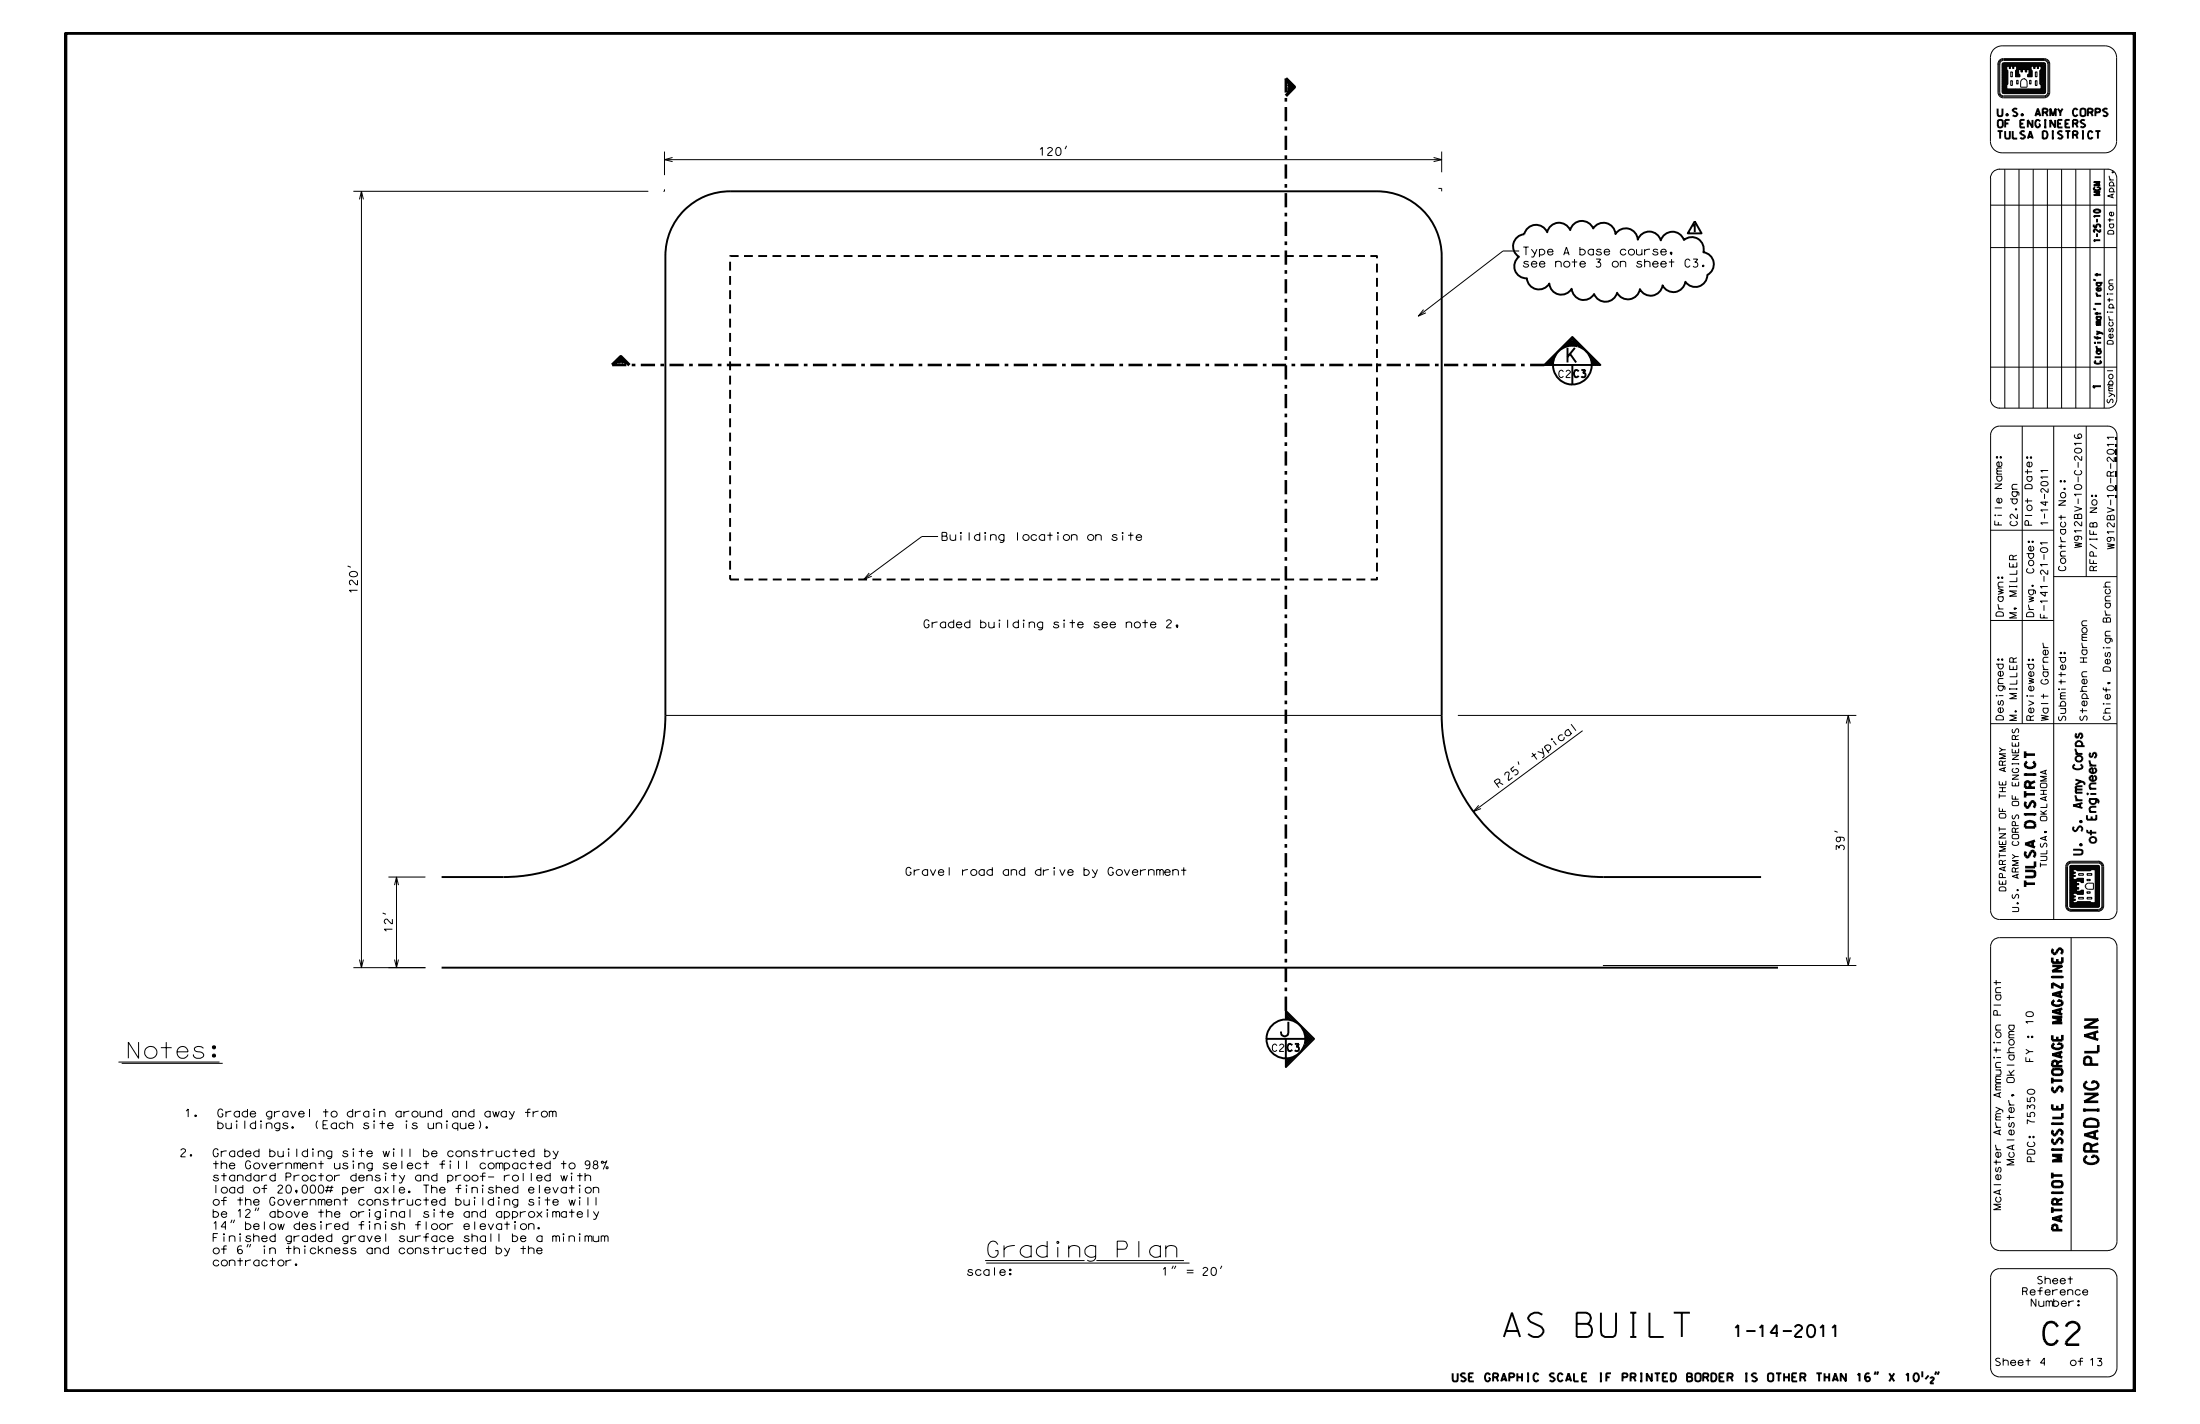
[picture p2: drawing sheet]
<svg xmlns="http://www.w3.org/2000/svg" width="432mm" height="279mm" viewBox="0 0 432 279" stroke-linecap="round" stroke-linejoin="round" font-family="sans-serif">
<g fill="none" stroke="#000" stroke-width=".2">
<path d="M392.1 18.1h.1M392.1 18.1a1.07 1.07 0 0 0 1.1 1.1h8M392.3 18.1h.1M392.3 18.1a.93 .93 0 0 0 .9 .9h8a.9 .9 0 0 0 .9-.9M392.5 18.1a.71 .71 0 0 0 .7 .7h8M392.5 18.1h.1M393 18.1h.1M393 18.1l.3 .3h7.9l.3-.3M393 12.6v5.5M393.2 12.3h8M393.2 12.3l-.2 .3M393.4 12.3l-.4 .4"/>
<path d="M393.5 12.3l-.5 .6M393.7 12.3l-.7 .7M393.8 12.3l-.8 .9M393.9 17.4l-.9 .9M393.9 13h.5v.4h.2v-.4h.4v.4h.3v-.4h.5v.7l-.2 .2v1.2h.9v-.4l-.3-.2v-.8h.5v.4h.2v-.4h.6v.4h.3v-.4h.5v.8l-.3 .2v.4h.9v-1.2l-.3-.2v-.7h.6v.4h.2v-.4h.5v.4h.2v-.4h.5v.7l-.2 .2v2.6l.2 .2v.8h-6.7v-.8l.2-.2v-2.6l-.2-.2zM393.9 17.3l-.9 .9M393.9 17.1l-.9 .9M393.9 17l-.9 .9M393.9 16.9l-.9 .9M393.9 16.7l-.9 .9M393.9 13.6l-.9 .9M393.9 13.5l-.9 .9"/>
<path d="M393.9 13.3l-.9 .9M393.9 13.2l-.9 .9M393.9 13.1l-.9 .9M393.9 13.7l-.9 .9M393.9 12.3l-.9 1M393.9 17.5l-.8 .8M394 13.8l-1 1M394.1 13.8l-1.1 1.1M394.1 17.5l-.9 .8M394.1 16.4l-1.1 1.1M394.1 16.2l-1.1 1.2M394.1 16.1l-1.1 1.1"/>
<path d="M394.1 16l-1.1 1.1M394.1 15.8l-1.1 1.2M394.1 15.7l-1.1 1.1M394.1 15.6l-1.1 1.1M394.1 15.4l-1.1 1.1M394.1 15.3l-1.1 1.1M394.1 15.2l-1.1 1.1M394.1 15l-1.1 1.1M394.1 14.9l-1.1 1.1M394.1 14.7l-1.1 1.2M394.1 14.6l-1.1 1.1M394.1 14.5l-1.1 1.1"/>
<path d="M394.1 14.3l-1.1 1.2M394.1 14.2l-1.1 1.1M394.1 14.1l-1.1 1.1M394.1 13.9l-1.1 1.2M394.1 12.3l-1.1 1.1M394.2 12.3l-1.2 1.2M394.2 17.5l-.9 .9M394.3 12.3l-1.3 1.4M394.4 17.5l-.9 .9M394.5 17.5l-.9 .9M394.5 12.3l-1.5 1.5M394.6 13.3l-.2 .1"/>
<path d="M394.6 13.2l-.2 .2M394.6 12.3l-.7 .7M394.6 17.5l-.9 .9M394.7 15.8h.3v1h-.3zM394.7 14.1h.3v1h-.3zM394.8 12.3l-.7 .7M394.8 17.5l-.9 .9M394.9 12.3l-.7 .7M394.9 17.5l-.9 .9M395 17.5l-.9 .9M395 12.3l-.6 .7M395.1 12.3l-.7 .8"/>
<path d="M395.2 17.5l-.9 .9M395.3 13.3l-.2 .1M395.3 13.2l-.3 .2M395.3 13l-.3 .2M395.3 12.3l-.9 .9M395.3 17.5l-.9 .9M395.4 12.3l-.6 .7M395.4 17.5l-.9 .9M395.6 12.3l-.7 .7M395.6 17.5l-.9 .9M395.7 17.5l-.9 .9M395.7 12.3l-.7 .7"/>
<path d="M395.8 15.8h.3v.7h-.3zM395.9 17.5l-.9 .9M395.9 12.3l-.9 .8M396 12.3l-.7 .7M396 17.5l-.9 .9M396.1 12.3l-.7 .7M396.1 17.5l-.9 .9M396.2 14.4l-.6 .6M396.2 14.3l-.6 .6M396.2 14.1l-.6 .6M396.2 14l-.6 .6M396.2 13.8l-.6 .7"/>
<path d="M396.2 13.7l-.6 .6M396.2 17.5l-.8 .9M396.2 14.5l-.5 .6M396.2 12.3l-.6 .7M396.3 14.5l-.5 .6M396.4 12.3l-.7 .7M396.4 14.6l-.4 .5M396.4 17.5l-.9 .9M396.5 14.9l-.3 .2M396.5 15l-.2 .1M396.5 14.7l-.4 .4M396.5 17.5l-.9 .9"/>
<path d="M396.5 12.3l-.7 .7M396.6 16.1h.1M396.7 12.3l-.9 .9M396.7 17.5l-.9 .9M396.8 12.3l-1 1M396.8 17.5l-.9 .9M396.9 12.3l-1.1 1.1M396.9 13.9l-.1 .2M396.9 17.5l-.9 .9M396.9 14.1h.1M396.9 13.8l-.2 .3M397.1 12.3l-1.3 1.2"/>
<path d="M397.1 17.5l-.9 .9M397.2 12.3l-1.6 1.6M397.2 15.5a.72 .72 0 0 0-.6 .6v1h1.3v-1M397.2 15.5a.72 .72 0 0 1 .7 .6M397.2 17.5l-.9 .9M397.2 15.4h.1M397.3 12.3l-1.7 1.8M397.3 17.5l-.8 .9M397.5 17.5l-.9 .9M397.5 12.3l-1.9 1.9M397.6 17.5l-.9 .9M397.6 12.3l-1.3 1.4"/>
<path d="M397.8 12.3l-1.4 1.4M397.8 17.5l-1 .9M397.8 13.9l-.2 .2M397.8 14l-.1 .1M397.8 13.8l-.3 .2M397.9 16.1h.1M397.9 12.3l-1.4 1.4M397.9 17.5l-.9 .9M398 12.3l-1.3 1.4M398 17.5l-.9 .9M398 14.6v.1M398.1 12.3l-1.4 1.5"/>
<path d="M398.2 17.5l-.9 .9M398.3 12.3l-1.6 1.6M398.3 17.5l-.9 .9M398.4 15.8h.2v.7h-.2zM398.4 12.3l-1.3 1.4M398.5 17.5l-1 .9M398.6 12.3l-1.4 1.4M398.6 17.5l-.9 .9M398.6 13.2l-.4 .5M398.6 13.6l-.3 .4M398.6 13.5l-.3 .4M398.6 13.3l-.3 .4"/>
<path d="M398.6 13.1l-.6 .6M398.7 13.7l-.4 .4M398.7 17.5l-.9 .9M398.7 12.3l-1.3 1.4M398.7 13.8l-.4 .5M398.8 13.8l-.5 .6M398.9 14.7l-.4 .4M398.9 14.2l-.9 .9M398.9 12.3l-1.4 1.4M398.9 14.9l-.2 .2M398.9 17.5l-.9 .9M398.9 14.1l-.9 .9"/>
<path d="M398.9 13.9l-.9 .9M398.9 14.3l-.8 .8M398.9 15l-.1 .1M398.9 14.5l-.6 .6M398.9 14.6l-.5 .5M399 12.3l-1.5 1.5M399 17.5l-.9 .9M399.1 12.3l-1.6 1.6M399.1 17.5l-.9 .9M399.2 12.3l-1.3 1.4M399.3 17.5l-.9 .9M399.4 12.3l-.7 .7"/>
<path d="M399.4 17.5l-.9 .9M399.4 13.2l-.2 .2M399.4 13.1l-.2 .2M399.5 14.1h.3v1h-.3zM399.5 15.8h.3v1h-.3zM399.5 12.3l-.6 .7M399.5 17.5l-.9 .9M399.7 12.3l-.7 .7M399.7 17.5l-.9 .9M399.8 12.3l-.7 .7M399.8 17.5l-.9 .9M399.9 12.3l-.7 .8"/>
<path d="M399.9 17.5l-.9 .9M400 12.3l-.8 .9M400.1 17.5l-.9 .9M400.1 13.2l-.2 .2M400.1 13.1l-.2 .2M400.1 13.4h-.1M400.2 12.3l-.7 .7M400.2 17.5l-.9 .9M400.3 12.3l-.6 .7M400.3 17.5l-.8 .9M400.5 17.5l-.9 .9M400.5 12.3l-.7 .7"/>
<path d="M400.6 12.3l-.7 .8M400.7 12.3l-.8 .9M400.9 12.3l-.7 .7M401 12.3l-.7 .7M401.1 12.3l-.6 .7M401.2 12.3l.3 .3v5.5M401.2 12.3h.1M401.2 11.7h-8a.87 .87 0 0 0-.9 .9v5.5M401.2 11.9h-8a.71 .71 0 0 0-.7 .7v5.5M401.2 11.5h-8a1.04 1.04 0 0 0-1.1 1.1v5.5M401.2 11.7a.9 .9 0 0 1 .9 .9M401.2 11.9a.77 .77 0 0 1 .8 .7l-.1 5.5a.71 .71 0 0 1-.7 .7"/>
<path d="M401.2 11.5a1.07 1.07 0 0 1 1.1 1.1M401.2 11.7h.1M401.2 11.9h.1M401.2 11.5h.1M401.2 18.8h.1M401.2 19.2h.1M401.2 12.3l-.6 .7M401.4 12.3l-.8 .8M401.4 12.4l-.8 .9M401.5 18.1h.1M401.5 17.7l-.7 .7M401.5 17l-1.4 1.4"/>
<path d="M401.5 17.1l-1.2 1.3M401.5 16.6l-1.8 1.8M401.5 16.5l-.9 .9M401.5 16.3l-.9 .9M401.5 16.2l-.9 .9M401.5 16.1l-.9 .8M401.5 15.9l-.9 .9M401.5 15.5l-1.1 1M401.5 12.7l-.9 .8M401.5 12.5l-.9 .9M401.5 17.3l-1.1 1.1M401.5 15.8l-.9 .9"/>
<path d="M401.5 17.8l-.6 .6M401.5 16.7l-1.7 1.7M401.5 18l-.4 .4M401.5 17.4l-1 1M401.5 15.7l-1 .9M401.5 15.4l-1.1 1.1M401.5 15.2l-1.1 1.2M401.5 15.1l-1.1 1.1M401.5 15l-1.1 1.1M401.5 14.9l-1.1 1M401.5 14.7l-1.1 1.1M401.5 14.6l-1.1 1.1"/>
<path d="M401.5 14.4l-1.1 1.2M401.5 14.3l-1.1 1.1M401.5 14.1l-1.1 1.2M401.5 14l-1.1 1.1M401.5 13.9l-1.1 1.1M401.5 13.7l-1.1 1.2M401.5 13.6l-1.1 1.1M401.5 13.5l-1.1 1.1M401.5 13.3l-1.1 1.2M401.5 13.2l-1.1 1.1M401.5 13.1l-1.1 1.1M401.5 12.9l-1.1 1.1"/>
<path d="M401.5 12.8l-1.1 1.1M401.5 17.5l-.8 .9M401.5 18.1l-.3 .3M401.5 16.9l-1.5 1.5M402.1 18.1h.1M402.1 12.6h.1M402.1 12.6v5.5M402.3 12.6h.1M402.3 18.1h.1M402.3 18.1a1.1 1.1 0 0 1-1.1 1.1M402.3 12.6v5.5M69.4 37.5h57.8"/>
<path d="M70.6 39.1l.3-1.6 .4 1.6M70.9 37.5v152.4M130.4 29.7v4.7M130.4 37.1v.4h-.2M130.4 31.3h152.6M132 30.9l-1.6 .4 1.6 .4M209.3 28.6l-.2 .6M281.4 30.9l1.6 .4-1.6 .4M282.3 37h.7v.5M283 29.7v4.1M390.7 27.7v-16.4a2.29 2.29 0 0 1 2.3-2.3h20.2a2.29 2.29 0 0 1 2.2 2.3v16.4M390.7 34.9v43.5"/>
<path d="M392.4 33.2h21.4M392.5 33.2a1.81 1.81 0 0 0-1.8 1.8M393.5 33.2v46.9M396.3 33.2v46.9M399.1 33.2v46.9M401.8 33.2v46.9M404.6 33.2v46.9M407.4 33.2v46.9M410.2 33.2v46.9M413 33.2v46.9M415.4 27.7a2.29 2.29 0 0 1-2.2 2.3h-20.2a2.29 2.29 0 0 1-2.3-2.3M415.5 35v43.3a1.75 1.75 0 0 1-1.8 1.8h-21.3"/>
<path d="M298.2 49.2h-3.2l-16.6 12.8M390.7 48.6h24.8M390.7 40.3h24.8M279.4 60.7l-1 1.3 1.5-.6M390.7 78.3a1.81 1.81 0 0 0 1.8 1.8M390.7 72h24.8M396.9 83.6v58.4M400.6 94.7l.5-.2a.6 .6 0 0 1 .9 .5 .87 .87 0 0 1-1.4 0zM401.3 96.9v1M401.5 99.2h.1M401.5 98.4v.8M402 98.5h-1.5l1 .7"/>
<path d="M402 95.8v.8h-.3l-.6-.7a.36 .36 0 0 0-.5 .2 .36 .36 0 0 0 .3 .5M402 93.6h-1.5l.4 .3M402 92.3h-1.5l.4 .3M403.1 83.6v96.8M409.5 83.6v29.5M413.7 83.6a1.81 1.81 0 0 1 1.8 1.8v93.2a1.75 1.75 0 0 1-1.8 1.8M413.7 83.6h-21.2a1.81 1.81 0 0 0-1.8 1.8v93.2a1.75 1.75 0 0 0 1.8 1.8h21.2M68.2 111.1l.7 .2M170.6 112.4l-1 1.3 1.5-.6M184.1 105.3h-3.2l-11.3 8.4M390.7 104h12.4M401.3 100.8v.9"/>
<path d="M402 102.6h-1.5l.4 .3M402 100h-1.5l.4 .4M403.1 113.1h12.4M412.8 115.2h1.4M414.2 114.2l-.9 .1-.1 .5 .2 .4M390.7 121.7h12.4M412.8 139.9h1.4M412.8 127l.2 .1-.1 .1zM412.9 138v.2l-.1-.1zM412.9 134.9v.5h1.3M412.9 127h.1M412.9 131a1.01 1.01 0 0 1 1.3 .2v.5h-1.4z"/>
<path d="M412.9 121.3h.4l.2 .1a.42 .42 0 0 1 .3-.2 .42 .42 0 0 1 .4 .2v.7h-1.4zM413.3 138.1h.9M413.3 127.1h.9M413.4 134.9v.9M413.5 121.4v.7M414.2 139h-.9a.54 .54 0 0 0 .1 .9M130.6 140.4h152.4M286.1 140.4h78.2M290.2 158l-1 1.2 1.5-.6M310.6 143.4l-21.4 15.8M362.4 142l.4-1.6 .3 1.6M362.8 140.4v49"/>
<path d="M390.7 142h24.8M413.1 140.4l-.3 .4a.77 .77 0 0 0 .7 .5 .77 .77 0 0 0 .7-.5l-.3-.4M75.1 179.1l.6 .3M76.2 172.1h7.3M77.4 173.7l.4-1.6 .4 1.6M77.8 172.1v17.8M360 163.1l.7 .2M405.4 177.8a1.03 1.03 0 0 0 1.1 1h5.3M405.4 170v7.8M405.4 170h.1M405.5 177.8h-.1M405.6 177.8a.87 .87 0 0 0 .9 .8"/>
<path d="M405.6 170v7.8M405.6 170h.1M405.6 177.8h.1M405.8 177.8a.68 .68 0 0 0 .7 .6h5.3a.68 .68 0 0 0 .7-.6M405.8 170v7.8M405.8 170h.1M405.8 177.8h.1M406.2 170.1h.1M406.2 177.7h.1M406.2 177.7l.3 .3M406.3 177.6l.3 .4M406.3 171.9l1.2 1.3"/>
<path d="M406.3 172.3l1.2 1.3M406.3 172.5l1.2 1.3M406.3 172.6l1.2 1.3M406.3 172.7l1.2 1.3M406.3 172.9l1.5 1.5M406.3 173l1.4 1.4M406.3 173.2l1.2 1.4M406.3 173.4l1.2 1.3M406.3 173.5l1.2 1.3M406.3 173.7l1.8 1.8M406.3 174.3l.9 1M406.3 175.2l.7 .8"/>
<path d="M406.3 175.9l.7 .8M406.3 176.6l1.4 1.4M406.3 177.1l.9 .9M406.3 170.1v7.6M406.3 170.6l.7 .7M406.3 171.3l.7 .7M406.3 174.2l1 1.1M406.3 177l1 1M406.3 177.5l.5 .5M406.3 172.2l1.3 1.4M406.3 173.9l1.5 1.6M406.3 174.1l1.2 1.2"/>
<path d="M406.3 176.8l1.2 1.2M406.3 174.6l.6 .7M406.3 177.3l.6 .7M406.3 172.1l1.5 1.5M406.3 170l.6 .6M406.3 170.1l.6 .6M406.3 170.2l.6 .7M406.3 170.4l.6 .6M406.3 170.5l.8 .8M406.3 170.8l.6 .6M406.3 170.9l.6 .7M406.3 171l.6 .7"/>
<path d="M406.3 171.2l.8 .8M406.3 171.4l.6 .6M406.3 171.6l.6 .6M406.3 171.7l.6 .6M406.3 171.8l.6 .7M406.3 174.7l.6 .7M406.3 174.8l.6 .7M406.3 175l.6 .6M406.3 175.1l.6 .7M406.3 175.4l.6 .6M406.3 175.5l.6 .6M406.3 175.6l.6 .7"/>
<path d="M406.3 175.8l.6 .6M406.3 176l.6 .7M406.3 176.1l.6 .7M406.3 176.3l.6 .6M406.3 176.4l.6 .7M406.3 173.1l1.3 1.3M406.3 174.4l.7 .9M406.3 176.7l1.3 1.3M406.3 177.2l.7 .8M406.3 177.8l.2 .2M406.3 173.8l1.6 1.7M406.3 169.9l.7 .7"/>
<path d="M406.4 169.8l.8 .8M406.5 169.8l.8 .8M406.5 169.2h.1M406.5 169.3h.1M406.5 169a1.04 1.04 0 0 0-1.1 1M406.5 169.8h.1M406.5 169.8l-.3 .3M406.5 169.8h5.3M406.5 178h5.3M406.6 169.8l.8 .8M406.7 169.8l1.1 1.1M406.8 169.8l1.1 1.1"/>
<path d="M406.9 170.6h.6l.2 .3h2.5l.3-.3h.7v6.5h-.7l-.3-.2h-2.5l-.2 .2h-.6v-.4h.4v-.3h-.4v-.4h.4v-.2h-.4v-.5h.6l.2 .2h1.2v-.8h-.4l-.2 .2h-.8v-.5h.5v-.2h-.5v-.6h.5v-.2h-.5v-.5h.8l.2 .3h.4v-.9h-1.2l-.2 .2h-.6v-.5h.4v-.2h-.4v-.5h.4v-.2h-.4zM406.9 175.8l.2 .2M406.9 176.4l.2 .3M407 172.5l.5 .6M407 169.8l1.1 1.1M407 177.1l.8 .9M407 171.1l.2 .2M407 171.8l.2 .2M407.1 175.8l.2 .2M407.1 176.4l.2 .3M407.1 172.5l.4 .5M407.1 169.8l1.1 1.1"/>
<path d="M407.1 177.1l.9 .9M407.1 171.1l.2 .2M407.1 171.8l.2 .2M407.2 176.4l.1 .2M407.2 175.8l.1 .1M407.2 172.5l.4 .4M407.2 171.8h.1M407.2 169.8l1.1 1.1M407.2 177.1l.9 .9M407.3 171.1v.1M407.3 176.4v.1M407.4 177.1l.8 .9"/>
<path d="M407.4 172.5l.3 .4M407.4 169.8l1 1.1M407.5 172.5l.4 .4M407.5 169.8l1.1 1.1M407.5 177.1l.9 .9M407.6 172.5l.4 .4M407.6 174.9l.6 .6M407.6 177.1l.9 .9M407.6 169.8l1.1 1.1M407.6 172.4l.5 .5M407.6 173.4l.3 .2M407.6 177l1 1"/>
<path d="M407.7 174.2l.3 .2M407.7 177l1.1 1M407.7 174.9l.6 .6M407.7 172.4l.6 .5M407.7 169.8l1.1 1.1M407.8 173.4l.2 .2M407.8 174.2l.2 .1M407.8 176.9l1.1 1.1M407.8 172.3l.9 .9M407.8 174.9l.6 .6M407.9 169.8l1.1 1.1M407.9 173.4h.1"/>
<path d="M408 174.2h.1M408 176.9l1 1.1M408 172.3l.8 .9M408 174.9l.6 .6M408 171.4h.9v.3h-.9zM408 176.1h.9v.3h-.9zM408 169.8l1.1 1.1M408.1 172.3l.8 .8M408.1 176.9l1.1 1.1M408.1 174.9l.6 .6M408.2 169.8l1 1.1M408.2 176.9l1.1 1.1"/>
<path d="M408.2 172.3l.7 .7M408.2 174.9l.6 .6M408.3 169.8l1.1 1.1M408.3 172.3l.6 .6M408.3 174.8l.6 .6M408.3 176.9l1.1 1.1M408.4 174.8l.5 .5M408.4 169.8l1.1 1.1M408.4 173.1l.2 .1M408.4 172.3l.5 .5M408.4 176.9l1.1 1.1M408.5 174.7l.4 .4"/>
<path d="M408.6 169.8l1 1.1M408.6 174.7l.3 .3M408.6 172.3l.3 .3M408.6 176.9l1.1 1.1M408.7 174.7l.2 .2M408.7 169.8l1.1 1.1M408.7 176.9l1.1 1.1M408.7 172.3l.2 .2M408.8 174.7h.1M408.8 169.8l1.1 1.1M408.9 172.3v.1M408.9 176.9l1 1.1"/>
<path d="M408.9 169.8l1.1 1.1M409 176.9l1.1 1.1M409.1 169.8l1 1.1M409.1 176.9l1.1 1.1M409.2 169.8l1.1 1.1M409.3 176.9l1.1 1.1M409.3 173.9a.71 .71 0 0 1 .6-.6h1v1.2h-1M409.3 173.9a.71 .71 0 0 0 .6 .6M409.3 173.9h.1M409.3 169.8l1.1 1M409.4 176.9l1.1 1.1M409.5 169.8l.9 .9"/>
<path d="M409.5 176.9l1.1 1.1M409.6 172.5h.6v.3h-.6zM409.6 175h.6v.3h-.6zM409.6 169.8l.9 .8M409.6 171.4h1v.3h-1zM409.6 176.1h1v.3h-1zM409.6 176.9l1.1 1.1M409.7 169.8l.9 .8M409.8 176.9l1 1.1M409.9 169.8l.8 .8M409.9 176.9l1.1 1.1M409.9 174.5h.1"/>
<path d="M409.9 173.3h.1M410 169.8l.8 .8M410 176.9l1.1 1.1M410.1 169.8l.9 .8M410.2 176.9l1.1 1.1M410.2 169.8l.9 .8M410.4 169.8l1.7 1.7M410.5 169.8l1.6 1.5M410.5 177.1l.9 .9M410.6 169.8l1.5 1.4M410.6 177.1l.9 .9M410.8 169.8l1.3 1.3"/>
<path d="M410.8 177.1l.9 .9M410.9 169.8l1.2 1.2M410.9 177.1l.9 .9M411.1 169.8l1 1M411.1 177.1l.8 .9M411.2 169.8l.9 .9M411.2 177.1l.8 .8M411.2 170.7l.9 .9M411.2 170.9l.9 .8M411.2 171l.9 .9M411.2 171.1l.9 .9M411.2 171.3l.9 .9"/>
<path d="M411.2 171.4l.9 .9M411.2 171.6l.9 .8M411.2 171.7l.9 .8M411.2 171.8l.9 .9M411.2 171.9l.9 .9M411.2 172l.9 .9M411.2 172.2l.9 .9M411.2 172.3l.9 .9M411.2 172.5l.9 .8M411.2 172.6l.9 .9M411.2 172.7l.9 .9M411.2 172.9l.9 .8"/>
<path d="M411.2 173l.9 .8M411.2 173.1l.9 .9M411.2 173.2l.9 .9M411.2 173.4l.9 .8M411.2 173.5l.9 .9M411.2 173.6l.9 .9M411.2 173.8l.9 .9M411.2 173.9l.9 .9M411.2 174l.9 .9M411.2 174.2l.9 .8M411.2 174.3l.9 .9M411.2 174.4l.9 .9"/>
<path d="M411.2 174.6l.9 .8M411.2 174.7l.9 .9M411.2 174.8l.9 .9M411.2 174.9l.9 .9M411.2 175.1l.9 .9M411.2 175.2l.9 .9M411.2 175.3l.9 .9M411.2 175.5l.9 .9M411.2 175.6l.9 .9M411.2 175.8l.9 .8M411.2 175.9l.9 .8M411.2 176l.9 .9"/>
<path d="M411.2 176.1l.9 .9M411.2 176.3l.9 .8M411.2 176.4l.9 .9M411.2 176.5l.9 .9M411.2 176.7l.9 .8M411.2 176.8l.9 .9M411.2 176.9l.9 .9M411.3 169.8l.8 .8M411.4 169.8l.7 .6M411.6 169.8l.5 .5M411.7 169.8l.4 .4M411.8 169.8l.3 .3"/>
<path d="M411.8 178h.1M411.8 169.8l.3 .2M411.8 169.2a.87 .87 0 0 1 .9 .8M411.8 169.3a.71 .71 0 0 1 .7 .7M411.8 169a1.06 1.06 0 0 1 1.1 1v7.8a1.05 1.05 0 0 1-1.1 1M411.8 169.2h-5.3a.87 .87 0 0 0-.9 .8M411.8 169.3h-5.3a.71 .71 0 0 0-.7 .7M411.8 169h-5.3M411.8 178.8h.1M411.8 178.4h.1M411.8 169h.1M411.8 169.2h.1"/>
<path d="M411.8 169.3h.1M412.1 177.7l-.3 .3M412.1 170.1v7.6M412.1 170.1h.1M412.1 177.7h.1M412.5 170h.1M412.5 177.8h.1M412.5 170v7.8M412.7 170h.1M412.7 177.8h.1M412.7 177.8a.93 .93 0 0 1-.9 .8h-5.3M412.7 170v7.8"/>
<path d="M412.9 170h.1M412.9 177.8h.1M69.4 189.9h14.1M70.6 188.3l.3 1.6 .4-1.6M77.4 188.3l.4 1.6 .4-1.6M314.6 189.4h49.7M362.4 187.9l.4 1.5 .3-1.5M406.5 184v61.4M413.7 184a1.75 1.75 0 0 1 1.8 1.7v57.9a1.75 1.75 0 0 1-1.8 1.8M413.7 184h-21.2a1.75 1.75 0 0 0-1.8 1.7v57.9a1.75 1.75 0 0 0 1.8 1.8M23.2 208.4h19.9M23.9 208.6h19.8"/>
<path d="M45.5 239.3l-.2 .7M46 239.3l-.2 .7M50.3 237l-.2 .6M50.8 237l-.2 .6M118.1 227.9h.3v.3h-.3zM119 229h.3v.3h-.3zM119 227.9l-.6 .1M119.1 227.7l-.7 1.7M46.6 247.4h1.1M47.1 246.8v1.6M48.7 244.1l-.2 .6M49.2 244.1l-.2 .6"/>
<path d="M53 247.4h1M53.5 246.8v1.6M193.4 247.3h19.5M193.6 247.8h39.9M215.2 247.3h17.2M230.3 248.4l-.3 .6M230.8 248.4l-.3 .6M239.8 248.4l-.3 .6M391.2 249.4l.6-.3 .7-.2h21.2a1.81 1.81 0 0 1 1.8 1.8v17.7a1.75 1.75 0 0 1-1.8 1.8h-21.2a1.75 1.75 0 0 1-1.8-1.8v-17.7l.1-.7zM392.5 245.4h21.2"/>
</g>
<g fill="#000">
<path d="M392.1 12.5l.1 .1z" fill-rule="evenodd"/>
<path d="M392.2 12.5l.2 .1z" fill-rule="evenodd"/>
<path d="M392.5 12.5l.1 .1z" fill-rule="evenodd"/>
<path d="M392.9 12.6l.1 .1z" fill-rule="evenodd"/>
<path d="M406.4 178.6l.2 .1z" fill-rule="evenodd"/>
<path d="M406.4 178.7l.2 .2z" fill-rule="evenodd"/>
<path d="M406.4 178.4l.2 .1z" fill-rule="evenodd"/>
<path d="M406.5 178l.1 .1z" fill-rule="evenodd"/>
</g>
<path d="M12.8 6.4h406.2v266.6h-406.2z" fill="none" stroke="#000" stroke-width=".89" stroke-linecap="butt"/>
<path d="M143.3 113.7h127v-63.5h-127v63.5" fill="none" stroke="#000" stroke-width=".38" stroke-dasharray="1.7 1.1" stroke-linecap="butt"/>
<g fill="none" stroke="#000" stroke-width=".38">
<path d="M411.2 36.7l-.2 .3a.78 .78 0 0 0 1.2 0l-.2-.3h-.3v.2M412.2 37.6h-1.2l1.2 .4-1.2 .3h1.2M412.2 35.7h-1.2l1.2 .4-1.2 .3h1.2M297.8 46.5l.9-.4 .5-.1a2.38 2.38 0 0 1 2.1-1.9 2.38 2.38 0 0 1 2.4 1.5 2.38 2.38 0 0 1 2.1-1.9 2.38 2.38 0 0 1 2.4 1.5 2.38 2.38 0 0 1 2.1-1.8 2.38 2.38 0 0 1 2.4 1.4 2.36 2.36 0 0 1 2.6-1 2.36 2.36 0 0 1 1.8 2.1 2.36 2.36 0 0 1 2.6-1 2.36 2.36 0 0 1 1.8 2.1 2.37 2.37 0 0 1 2.3-1.6 2.37 2.37 0 0 1 2.2 1.8 2.39 2.39 0 0 1 2.2-1.7 2.39 2.39 0 0 1 2.3 1.6 2.35 2.35 0 0 1 2.8-.2 2.35 2.35 0 0 1 1 2.6 2.37 2.37 0 0 1 2 1.9 2.37 2.37 0 0 1-1.2 2.5 2.36 2.36 0 0 1-1.7 2.3 2.36 2.36 0 0 1-2.6-.9 2.37 2.37 0 0 1-2 2 2.37 2.37 0 0 1-2.5-1.3 2.36 2.36 0 0 1-1.9 2 2.36 2.36 0 0 1-2.5-1.3 2.39 2.39 0 0 1-2 2 2.39 2.39 0 0 1-2.5-1.3 2.38 2.38 0 0 1-2.2 1.8 2.38 2.38 0 0 1-2.3-1.5 2.36 2.36 0 0 1-2.6 1.1 2.36 2.36 0 0 1-1.8-2.1 2.35 2.35 0 0 1-2.6 1.1 2.35 2.35 0 0 1-1.8-2.2 2.38 2.38 0 0 1-2.6 1.1 2.38 2.38 0 0 1-1.8-2.1 2.36 2.36 0 0 1-2.3-1.5 2.36 2.36 0 0 1 .7-2.7 2.38 2.38 0 0 1-.3-3.9zM332.6 43.4l1.4 2.4h-2.7zM410.8 54.9l.6 .1M411 44.1v.5h.5l-.1-.2a.37 .37 0 0 1 .5-.4 .37 .37 0 0 1 .2 .6M411 41.3l.5-.2a.55 .55 0 0 1 .7 .4 .78 .78 0 0 1-1.2-.1zM411.1 59.6h1.3M411.1 53.9h1.3M411.6 53.6v.6M411.6 42.9v.7"/>
<path d="M411.6 45.8v.7M412.2 45v.5l-.8-.5a.29 .29 0 0 0-.4 .1 .29 .29 0 0 0 .2 .4M412.2 47.1h-1.2l.3 .3M412.2 42.4h-1.2l.3 .2M303.1 71.6l5.5-5.5 5.5 5.5zM304.9 71.1l-.6 .5M304.9 70.6l-1 1M305.2 69.9l-1.7 1.7M306.9 68.2l1.7-1.7 1.7 1.7M307.6 67.9l1-1 1.1 1a3.8 3.8 0 0 1 1.9 6.1 3.8 3.8 0 0 1-6.3-.6 3.8 3.8 0 0 1 3.1-5.6l1.2 .1M308.1 67.8l.5-.5 .5 .5M308.5 67.8l.1-.1 .1 .1"/>
<path d="M308.5 75.4l.1 .1M308.6 71.6v3.9M308.6 67.7l-.1 .1M312 69.9l1.7 1.7M312.3 70.6l1 1M312.4 71.1l.5 .5M410.8 60.6l.6 .1M411.1 67.3h.1M411.1 70.1h1.3M411.1 67.2h.1M411.1 67.3h.2M411.1 67.2v.1"/>
<path d="M411.1 61.5h1.3M411.2 67.2l.1 .1M411.2 66v.3h1.2M411.3 67.3h.1M411.4 70.8l-.3 .3a.78 .78 0 0 0 1.3-.1l-.3-.2M411.6 61.2v.6M411.6 67.2h.8M411.7 66v.6M407.2 150l-.2 .2-.1 .3a1.18 1.18 0 0 0 1.8 0v-.3l-.4-.2M408.3 157.7v.7M408.7 157.6l-1.8 .4 1.8 .5M409.7 155.7l.2 .1-.2 .1z"/>
<path d="M410.3 155.8h1.1M411.4 159.9v.9h-1.8v-.9M86.7 172.1h12.1a31.7 31.7 0 0 0 31.8-31.7v-90.2a12.6 12.6 0 0 1 12.7-12.7h127a12.7 12.7 0 0 1 12.7 12.7v90.2a31.7 31.7 0 0 0 31.7 31.7h31M406.9 166.7h1.4l.4 .2-.1 .7-1.7 .1M407 162.2a.51 .51 0 0 0-.1 .5 .51 .51 0 0 0 .4 .4l.3-.1 .4-.7 .3-.2a.53 .53 0 0 1 .4 .5 .53 .53 0 0 1-.2 .5M409.7 162.8l-.1 .3 .2 .3h1.6M410.4 162.8v1.1M410.5 160.2v.6M86.7 189.9h262.3M252.4 199.5l.5 .6M252.4 199.1l1 1.1M252.4 198.7l1.7 1.7"/>
<path d="M248.6 203.8h7.6M248.6 203.8h-.1M252.4 200v-1.7l5.5 5.5-5.5 5.6v-5.6M252.9 207.6l-.5 .6M253.4 207.5l-1 1.1M254.1 207.3l-1.7 1.7M255.8 202.1l1.7 1.7-1.7 1.8M256 202.8l1.1 1-1.1 1.1a3.8 3.8 0 0 1-6.2 1.6 3.8 3.8 0 0 1 1.3-6.3 3.8 3.8 0 0 1 5.1 4l-.1 .6M256.2 203.3l.5 .5-.5 .6M256.2 203.8v.1M256.2 203.7l.1 .1M368.2 269.1l-.3 .6"/>
<path d="M368.7 269.1l-.3 .6M377.3 269.1v1.1M378.5 269.9l-.6 .7M378.9 270.5a.34 .34 0 0 1 .4-.3 .34 .34 0 0 1 .2 .5l-.6 .7h.7M380 269.1l-.2 .6M380.6 269.1l-.3 .6"/>
</g>
<path d="M303.1 71.6h-182.9M252.4 198.3v-182.9" fill="none" stroke="#000" stroke-width=".51" stroke-dasharray="2.8 1.1 .7 1.1" stroke-linecap="butt"/>
<path d="M252.4 15.4l1.7 1.7-1.7 1.7M120.2 71.6l1.6-1.6 1.7 1.6" fill="none" stroke="#000" stroke-width=".63" stroke-linecap="butt"/>
<g fill="none" stroke="#000" stroke-width=".51">
<path d="M252.6 16.1l1.1 1-1.1 1M252.7 16.5l.6 .6-.6 .5M252.8 17l.1 .1M120.8 71.4l1-1.1 1.1 1.1M121.3 71.3l.5-.6 .6 .6M121.8 71.2h-.1M402.8 189.5h2l-2 1.1h2M402.8 191.5v.4M402.8 191.7h2M403 186.2l-.2 .6 .2 .3 .3 .1 .2-.2 .5-.7 .4-.2a.58 .58 0 0 1 .4 .5 .58 .58 0 0 1-.3 .6M403.2 196.3l-.3 .2-.1 .3a1.22 1.22 0 0 0 2 0l-.1-.3-.3-.2h-.4v.3M403.8 188.2v.7"/>
<path d="M404.3 194.7v.8M404.3 198v.9M404.8 199.5h-2l1.9 .6-1.9 .6h2M404.8 197.9l-2 .6 2 .5M404.8 194.5l-2 .6 2 .6M404.8 187.8v1.1h-2v-1M404.8 192.9v1.1l-2-1.1v1.1M404.8 191.5v.4M402.8 211.5v1.1M402.8 212h2M402.9 209.9l1.5-.1a.62 .62 0 0 1 .4 .5 .62 .62 0 0 1-.4 .6h-1.4l-.2-.5zM403 213.3l-.2 .3a.57 .57 0 0 0 .5 .7l.2-.2 .5-.7 .4-.2a.58 .58 0 0 1 .4 .5 .58 .58 0 0 1-.3 .6"/>
<path d="M403.2 204.8l-.3 .2-.1 .3a1.22 1.22 0 0 0 2 0l-.1-.3-.3-.2h-.4v.2M403.8 208.5l-.1-.2-.3-.2-.5 .2-.1 .9h2M403.8 208.5v.7M403.8 203.4v.7M403.8 217v.7M404.3 206.5v.9M404.8 208.1l-1 .4M404.8 206.4l-2 .5 2 .6M404.8 203.1v1h-2v-1M404.8 216.6v1.1h-2v-1M404.8 218.4v1h-2M409.1 217.5v.6"/>
<path d="M409.1 217.8h2.7M409.1 214.6h2.7l-2.7 1.6h2.7M409.1 200.1h2.7l-2.7 1.5h2.7M409.3 219.8a2 2 0 0 1 2.5 .3v1h-2.7v-1zM409.6 212.2l-.4 .3-.1 .5a1.33 1.33 0 0 0 1.6 .7l.6-.1 .4-.2 .1-.4-.1-.5-.4-.3h-.6v.4M410.4 208.9v-1.3l-.5-.2-.7 .2-.1 1.3h2.7M411.1 202.6v1.2M411.8 205v1.4h-2.7M411.8 217.5v.6M411.8 202.4l-2.7 .8 2.7 .8M402.8 220.3v.4M402.8 225.4v.4"/>
<path d="M402.8 230.1v1.1M402.8 233.8v.4M402.8 236.9v1.1M402.8 237.4h2M402.8 234h2M402.8 230.6h2M402.8 225.6h2M402.8 220.5h2M402.9 231.9l1.5-.1a.62 .62 0 0 1 .4 .5 .62 .62 0 0 1-.4 .6h-1.4l-.2-.5zM403 223.4l-.2 .3a.57 .57 0 0 0 .5 .7l.2-.1 .5-.8 .4-.1a.58 .58 0 0 1 .4 .5 .58 .58 0 0 1-.3 .5M403 221.8l-.2 .2a.57 .57 0 0 0 .5 .7l.2-.1 .5-.8 .4-.1a.58 .58 0 0 1 .4 .5 .58 .58 0 0 1-.3 .5M403.8 235.6l-.1-.2-.3-.2-.5 .2-.1 .9h2"/>
<path d="M403.8 235.6v.7M404.3 238.7v.8M404.8 238.5l-2 .6 2 .6M404.8 235.2l-1 .4M404.8 226.6h-2l1.9 .6-1.9 .6h2M404.8 220.3v.4M404.8 225.4v.4M404.8 233.8v.4M409.6 226.8l-.4 .3-.1 .5a1.33 1.33 0 0 0 1.6 .8l.6-.2 .5-.6-.1-.5-.4-.3h-.6v.4M410.4 224.9v-.3l-.5-.2-.7 .2-.1 1.3h2.7M410.4 224.9v1M411.1 222.1v1.2"/>
<path d="M411.8 224.4l-1.4 .5M411.8 221.9l-2.7 .8 2.7 .8M403.8 241.4l-.1-.9-.3-.2-.5 .2-.1 .9h2"/>
</g>
<text font-size="4.8" x="295.2" y="262.3">AS BUILT</text>
<text font-size="4.4" x="401.1" y="263.8">C2</text>
<g font-size="3.2">
<text x="25.2" y="207.6">Notes:</text>
<text x="193.9" y="246.7">Grading Plan</text>
</g>
<g font-size="2.9">
<text x="307.7" y="71.1">K</text>
<text x="251.4" y="203.3">J</text>
</g>
<text font-size="2.4" x="340.4" y="262.3">1-14-2011</text>
<g font-size="1.9">
<text x="399.4" y="162.4" transform="rotate(-90 399.4 162.4)">DISTRICT</text>
<text x="399.4" y="174" transform="rotate(-90 399.4 174)">TULSA</text>
</g>
<g font-size="1.6">
<text x="204" y="30.5">120'</text>
<text x="332.1" y="45.5">1</text>
<text x="299" y="52.4">see note 3 on sheet C3.</text>
<text x="299" y="50">Type A base course,</text>
<text x="412.4" y="76.3" transform="rotate(-90 412.4 76.3)">1</text>
<text x="184.9" y="106">Building location on site</text>
<text x="70.2" y="116.3" transform="rotate(-90 70.2 116.3)">120'</text>
<text x="181.4" y="123.2">Graded building site see note 2,</text>
<text x="301.2" y="149.4" transform="rotate(-37 301.2 149.4)">t</text>
<text x="302.5" y="148.4" transform="rotate(-37 302.5 148.4)">y p i</text>
<text x="306.3" y="145.6" transform="rotate(-37 306.3 145.6)">c a l</text>
<text x="294.2" y="154.5" transform="rotate(-37 294.2 154.5)">R</text>
<text x="296.1" y="153.1" transform="rotate(-37 296.1 153.1)">2</text>
<text x="297.4" y="152.2" transform="rotate(-37 297.4 152.2)">5 '</text>
<text x="362" y="166.8" transform="rotate(-90 362 166.8)">39'</text>
<text x="177.8" y="171.8">Gravel road and drive by Government</text>
<text x="77" y="182.8" transform="rotate(-90 77 182.8)">12'</text>
<text x="36.4" y="219.2">1.</text>
<text x="42.8" y="221.5">buildings.</text>
<text x="42.8" y="219.2">Grade gravel to drain around and away from</text>
<text x="61.4" y="221.5">(Each site is unique).</text>
<text x="35.5" y="227">2.</text>
<text x="41.8" y="227">Graded building site will be constructed by</text>
<text x="41.8" y="231.7">standard Proctor density and proof- rolled with</text>
<text x="41.8" y="229.3">the Government using select fill compacted to 98%</text>
<text x="41.8" y="238.9">be 12&quot; above the original site and approximately</text>
<text x="41.8" y="236.5">of the Government constructed building site will</text>
<text x="41.8" y="234.1">load of 20,000# per axle. The finished elevation</text>
<text x="41.8" y="243.6">Finished graded gravel surface shall be a minimum</text>
<text x="41.8" y="241.3">14&quot; below desired finish floor elevation.</text>
<text x="41.8" y="248.4">contractor.</text>
<text x="41.8" y="246">of 6&quot; in thickness and constructed by the</text>
<text x="189.9" y="250.3">scale:</text>
<text x="228.2" y="250.3">1&quot; = 20'</text>
<text x="285.1" y="271">USE GRAPHIC SCALE IF PRINTED BORDER IS OTHER THAN 16&quot; X 10•&quot;</text>
</g>
<g font-size="1.5">
<text x="392.1" y="22.8">U.S. ARMY CORPS</text>
<text x="392.1" y="27.2">TULSA DISTRICT</text>
<text x="392.1" y="25">OF ENGINEERS</text>
<text x="408.7" y="151" transform="rotate(-90 408.7 151)">Corps</text>
<text x="408.7" y="158.6" transform="rotate(-90 408.7 158.6)">Army</text>
<text x="411.5" y="160.8" transform="rotate(-90 411.5 160.8)">Engineers</text>
<text x="408.7" y="167.7" transform="rotate(-90 408.7 167.7)">U.</text>
<text x="408.7" y="163.1" transform="rotate(-90 408.7 163.1)">S.</text>
<text x="411.5" y="165.4" transform="rotate(-90 411.5 165.4)">of</text>
<text x="392.8" y="199.2" transform="rotate(-90 392.8 199.2)">Plant</text>
<text x="399.1" y="203.9" transform="rotate(-90 399.1 203.9)">:</text>
<text x="399.1" y="200.9" transform="rotate(-90 399.1 200.9)">10</text>
<text x="399.1" y="208.3" transform="rotate(-90 399.1 208.3)">FY</text>
<text x="392.8" y="215.3" transform="rotate(-90 392.8 215.3)">Ammunition</text>
<text x="395.3" y="212.4" transform="rotate(-90 395.3 212.4)">Oklahoma</text>
<text x="399.4" y="220.6" transform="rotate(-90 399.4 220.6)">75350</text>
<text x="392.8" y="222.7" transform="rotate(-90 392.8 222.7)">Army</text>
<text x="399.4" y="227.9" transform="rotate(-90 399.4 227.9)">PDC:</text>
<text x="395.3" y="228.6" transform="rotate(-90 395.3 228.6)">McAlester,</text>
<text x="392.8" y="237.4" transform="rotate(-90 392.8 237.4)">McAlester</text>
<text x="399.9" y="251.9">Sheet</text>
<text x="397" y="254.1">Reference</text>
<text x="398.7" y="256.3">Number:</text>
<text x="391.7" y="267.9">Sheet</text>
<text x="399.4" y="267.9">4</text>
<text x="405.9" y="267.9">of 13</text>
</g>
<g font-size="1.4">
<text x="306" y="74.1">C2</text>
<text x="308.9" y="74">C3</text>
<text x="392.9" y="95.9" transform="rotate(-90 392.9 95.9)">Name:</text>
<text x="398.9" y="95.9" transform="rotate(-90 398.9 95.9)">Date:</text>
<text x="405.5" y="99.1" transform="rotate(-90 405.5 99.1)">No.:</text>
<text x="411.6" y="100.6" transform="rotate(-90 411.6 100.6)">No:</text>
<text x="392.9" y="103" transform="rotate(-90 392.9 103)">File</text>
<text x="395.9" y="103.2" transform="rotate(-90 395.9 103.2)">C2.dgn</text>
<text x="398.9" y="103" transform="rotate(-90 398.9 103)">Plot</text>
<text x="408.6" y="107.5" transform="rotate(-90 408.6 107.5)">W912BV-10-C-2016</text>
<text x="415" y="107.7" transform="rotate(-90 415 107.7)">W912BV-10-R-2011</text>
<text x="399.2" y="112.4" transform="rotate(-90 399.2 112.4)">Code:</text>
<text x="405.5" y="112" transform="rotate(-90 405.5 112)">Contract</text>
<text x="411.6" y="112" transform="rotate(-90 411.6 112)">RFP/IFB</text>
<text x="395.8" y="117" transform="rotate(-90 395.8 117)">MILLER</text>
<text x="393.2" y="120.9" transform="rotate(-90 393.2 120.9)">Drawn:</text>
<text x="395.8" y="121.3" transform="rotate(-90 395.8 121.3)">M,</text>
<text x="399.2" y="121" transform="rotate(-90 399.2 121)">Drwg.</text>
<text x="401.9" y="121.3" transform="rotate(-90 401.9 121.3)">F-141-21-01</text>
<text x="414.2" y="122" transform="rotate(-90 414.2 122)">Branch</text>
<text x="409.7" y="129.9" transform="rotate(-90 409.7 129.9)">Harmon</text>
<text x="414.2" y="131.7" transform="rotate(-90 414.2 131.7)">Design</text>
<text x="395.9" y="137.1" transform="rotate(-90 395.9 137.1)">MILLER</text>
<text x="402" y="134.2" transform="rotate(-90 402 134.2)">Garner</text>
<text x="393.2" y="141.3" transform="rotate(-90 393.2 141.3)">Designed:</text>
<text x="395.9" y="141.4" transform="rotate(-90 395.9 141.4)">M.</text>
<text x="399.2" y="141.3" transform="rotate(-90 399.2 141.3)">Reviewed:</text>
<text x="402" y="141.4" transform="rotate(-90 402 141.4)">Walt</text>
<text x="405.5" y="141.4" transform="rotate(-90 405.5 141.4)">Submitted:</text>
<text x="409.7" y="141.4" transform="rotate(-90 409.7 141.4)">Stephen</text>
<text x="414.2" y="141.3" transform="rotate(-90 414.2 141.3)">Chief,</text>
<text x="249.7" y="206.3">C2</text>
<text x="252.7" y="206.2">C3</text>
</g>
<g font-size="1.3">
<text x="393.7" y="151.4" transform="rotate(-90 393.7 151.4)">ARMY</text>
<text x="396.2" y="154.2" transform="rotate(-90 396.2 154.2)">ENGINEERS</text>
<text x="393.7" y="160.5" transform="rotate(-90 393.7 160.5)">OF</text>
<text x="393.7" y="156.6" transform="rotate(-90 393.7 156.6)">THE</text>
<text x="396.2" y="158.1" transform="rotate(-90 396.2 158.1)">OF</text>
<text x="401.8" y="161" transform="rotate(-90 401.8 161)">OKLAHOMA</text>
<text x="396.2" y="165.9" transform="rotate(-90 396.2 165.9)">CORPS</text>
<text x="396.2" y="172.4" transform="rotate(-90 396.2 172.4)">ARMY</text>
<text x="401.8" y="170.1" transform="rotate(-90 401.8 170.1)">TULSA,</text>
<text x="393.7" y="174.8" transform="rotate(-90 393.7 174.8)">DEPARTMENT</text>
<text x="396.2" y="178.9" transform="rotate(-90 396.2 178.9)">U.S.</text>
</g>
<g font-size="1.2">
<text x="414.9" y="38.8" transform="rotate(-90 414.9 38.8)">Appr.</text>
<text x="414.9" y="45.9" transform="rotate(-90 414.9 45.9)">Date</text>
<text x="414.8" y="67.5" transform="rotate(-90 414.8 67.5)">Description</text>
<text x="414.7" y="79.1" transform="rotate(-90 414.7 79.1)">Symbol</text>
</g>
<g font-size="1">
<text x="412.4" y="58" transform="rotate(-90 412.4 58)">req't</text>
<text x="412.4" y="63.8" transform="rotate(-90 412.4 63.8)">mat'l</text>
<text x="412.4" y="71.4" transform="rotate(-90 412.4 71.4)">Clarify</text>
</g>
</svg>
